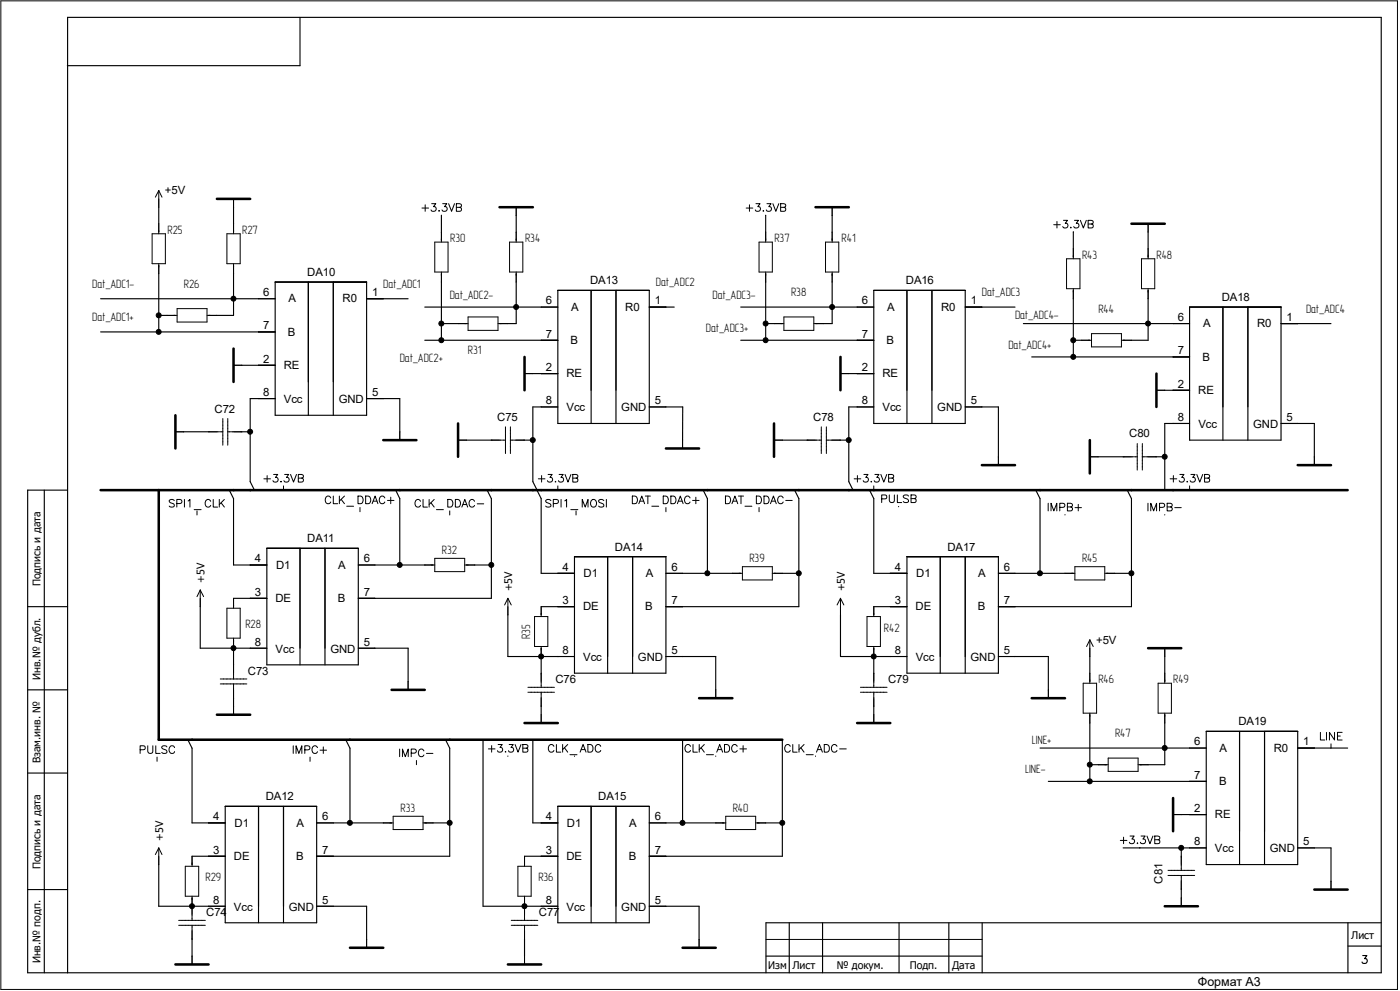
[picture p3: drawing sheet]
<svg xmlns="http://www.w3.org/2000/svg" width="420mm" height="297mm" viewBox="0 0 420 297" stroke-linecap="round" stroke-linejoin="round" font-family="sans-serif">
<g fill="none" stroke="#000" stroke-width=".34">
<path d="M90 5.2v14.5h-69.8M47.6 62.1v5M70.1 62.1v5M132.4 64.6v5M154.9 64.6v5M229.7 64.6v5M249.6 64.6v5M322 69.6v4.9M344.4 69.6v4.9M30.2 89.5h52.3M30.2 99.5h52.3M47.6 82v17.5"/>
<path d="M47.6 94.5h2.5M70.1 82v12.5h-5M82.5 84.5h27.5v40h-27.5zM92.5 84.5v40M100 84.5v40M110 89.5h12.4M127.4 92h39.9M132.4 97h5M132.4 84.5v17.5M154.9 84.5v12.5h-2.5M167.3 87h27.5v39.9h-27.5zM177.3 87v39.9"/>
<path d="M184.8 87v39.9M194.8 92h7.5M222.2 92h39.9M229.7 97h2.5M229.7 84.5v17.5M249.6 84.5v12.5h-2.5M262.1 87h27.5v39.9h-27.5zM272.1 87v39.9M279.6 87v39.9M289.6 92h14.9M307 97h49.9M322 89.5v17.5"/>
<path d="M344.4 89.5v12.5h-5M356.9 92h27.4v39.9h-27.4zM366.9 92v39.9M374.4 92v39.9M384.3 97h15M72.6 109.5h9.9M82.5 119.5h-7.4v24.9l1.2 2.5M110 119.5h9.9v9.9M127.4 102h39.9M159.9 112h7.4M222.2 102h39.9M254.6 112h7.5"/>
<path d="M309.5 107h47.4M322 102h2.5M349.4 117h7.5M55.1 129.4h7.5M72.6 129.4h2.5M139.9 131.9h7.5M157.4 131.9h2.5M167.3 122h-7.4v22.4l2.4 5v22.4h10M194.8 122h10v9.9M234.7 131.9h7.4M252.1 131.9h2.5M262.1 122h-7.5v22.4l1.3 2.5"/>
<path d="M289.6 122h9.9v14.9M329.4 136.9h7.5M346.9 136.9h2.5M356.9 126.9h-7.5v20M384.3 126.9h10v10M13.3 146.9v144.6M20.3 146.9h-12v144.6h406.1v-286.3h-394.1v286.3M68.8 146.9l1.3 2.5v19.9h10M118.7 146.9l1.2 2.5v19.9M146.1 146.9l1.3 2.5v29.9h-39.9M210.9 146.9l1.3 2.5v22.4M238.4 146.9l1.2 2.5v32.4h-39.8"/>
<path d="M260.9 146.9l1.2 2.5v22.4h10M310.7 146.9l1.3 2.5v22.4M338.2 146.9l1.2 2.5v32.4h-39.9M70.1 179.3h10M80.1 164.3h27.4v35h-27.4zM90 164.3v35M97.5 164.3v35M107.5 169.3h19.9M142.4 169.3h5M172.3 166.8h27.5v35h-27.5zM182.3 166.8v35M189.8 166.8v35"/>
<path d="M199.8 171.8h19.9M234.7 171.8h4.9M272.1 166.8h27.4v35h-27.4zM282.1 166.8v35M289.6 166.8v35M299.5 171.8h20M334.4 171.8h5M8.3 181.8h12M60.1 181.8v12.5h20M70.1 194.3v5M107.5 194.3h14.9v10M152.4 184.3v12.5h19.9"/>
<path d="M162.3 181.8h10M162.3 196.8v5M199.8 196.8h14.9v10M252.1 184.3v12.5h20M262.1 196.8v5M262.1 181.8h10M299.5 196.8h15v10M326.9 196.8v5M349.4 196.8v5M8.3 206.8h12M70.1 209.3v2.5M162.3 211.8v2.4"/>
<path d="M262.1 211.8v2.4M326.9 216.7v17.5M349.4 216.7v12.5h-5M361.9 219.2h27.4v39.9h-27.4zM371.9 219.2v39.9M379.3 219.2v39.9M8.3 231.7h12M56.3 221.7l1.3 2.5v22.4h10M103.7 221.7l1.3 2.5v22.4M133.6 221.7l1.3 2.5v32.4h-39.9M144.9 221.7v49.9h22.4M159.9 221.7v24.9h7.4"/>
<path d="M204.8 221.7v24.9M234.7 221.7v34.9h-39.9M312 224.2h49.9M314.5 234.2h47.4M326.9 229.2h2.5M389.3 224.2h15M47.6 259.1v12.5h20M57.6 256.6h10M67.6 241.7h27.4v34.9h-27.4zM77.6 241.7v34.9M85 241.7v34.9M95 246.6h20"/>
<path d="M129.9 246.6h5M157.4 256.6h9.9M167.3 241.7h27.5v34.9h-27.5zM177.3 241.7v34.9M184.8 241.7v34.9M194.8 246.6h19.9M229.7 246.6h5M336.9 254.1h25M354.4 254.1v2.5M354.4 244.1h7.5M389.3 254.1h10v10M8.3 266.6h12"/>
<path d="M95 271.6h15v10M194.8 271.6h14.9v10M236.8 276.6v14.9M246.8 276.6v14.9M269.7 276.6v14.9M284.6 276.6v14.9M294.6 276.6v14.9M354.4 266.6v2.5M404.4 276.6v14.9M414.4 276.6h-184.6v14.9M57.6 281.6v5M157.4 281.6v5"/>
<path d="M229.8 286.6h64.8M404.4 283.5h10M408.8 286.4h1.2l-.6 .9a.79 .79 0 0 1 .7 1.1 .79 .79 0 0 1-1.3 .3l-.2-.4"/>
</g>
<g fill="#000" stroke="#000" stroke-width=".3">
<circle cx="47.6" cy="94.5" r=".74"/>
<circle cx="47.6" cy="99.5" r=".74"/>
<circle cx="70" cy="89.5" r=".74"/>
<circle cx="132.4" cy="97" r=".74"/>
<circle cx="154.8" cy="92" r=".74"/>
<circle cx="229.7" cy="97" r=".74"/>
<circle cx="249.6" cy="92" r=".74"/>
<circle cx="344.4" cy="97" r=".74"/>
<circle cx="132.4" cy="102" r=".74"/>
<circle cx="229.7" cy="102" r=".74"/>
<circle cx="322" cy="107" r=".74"/>
<circle cx="322" cy="102" r=".74"/>
<circle cx="75" cy="129.4" r=".74"/>
<circle cx="159.8" cy="131.9" r=".74"/>
<circle cx="254.6" cy="131.9" r=".74"/>
<circle cx="349.4" cy="136.9" r=".74"/>
<circle cx="119.9" cy="169.3" r=".74"/>
<circle cx="147.4" cy="169.3" r=".74"/>
<circle cx="212.2" cy="171.8" r=".74"/>
<circle cx="239.6" cy="171.8" r=".74"/>
<circle cx="312" cy="171.8" r=".74"/>
<circle cx="339.4" cy="171.8" r=".74"/>
<circle cx="70" cy="194.2" r=".74"/>
<circle cx="162.3" cy="196.7" r=".74"/>
<circle cx="262.1" cy="196.7" r=".74"/>
<circle cx="326.9" cy="234.2" r=".74"/>
<circle cx="326.9" cy="229.2" r=".74"/>
<circle cx="349.4" cy="224.2" r=".74"/>
<circle cx="105" cy="246.6" r=".74"/>
<circle cx="134.9" cy="246.6" r=".74"/>
<circle cx="204.7" cy="246.6" r=".74"/>
<circle cx="234.7" cy="246.6" r=".74"/>
<circle cx="354.4" cy="254.1" r=".74"/>
<circle cx="57.6" cy="271.6" r=".74"/>
<circle cx="157.3" cy="271.6" r=".74"/>
</g>
<g fill="none" stroke="#000" stroke-width=".3">
<path d="M.3 .3h418.9v296.2h-418.9zM47.6 57.1v5M47.6 57.1l1 2M47.6 57.1l-1 2M70.1 59.6v2.5M45.6 70.1h4v8.9h-4zM47.6 67.1v3M47.6 79v3M68.1 70.1h4v8.9h-4zM70.1 67.1v3M70.1 79v3M126.6 62.4h2"/>
<path d="M127.6 61.4v1.9M129.5 61h1.2l-.7 .9a.73 .73 0 0 1 .9 .9 .73 .73 0 0 1-1.1 .5l-.5-.4M130.4 72.6h4v8.9h-4zM131.7 63.1v.2zM132.4 64.5v.1M132.4 69.6v3M132.8 61h1.2l-.6 .9a.73 .73 0 0 1 .8 .9 .73 .73 0 0 1-1.1 .5l-.5-.4M134.6 61l.9 2.3 .9-2.3M136.9 62.1h1M136.9 61l1.4 .3v.6l-.4 .2 .5 .5-.2 .6-1.3 .1zM152.9 72.6h3.9v8.9h-3.9zM154.9 62.1v2.5"/>
<path d="M154.9 69.6v3M223.9 62.4h1.9M224.8 61.4v1.9M226.8 61h1.2l-.7 .9a.73 .73 0 0 1 .8 .9 .73 .73 0 0 1-1 .5l-.5-.4M227.7 72.6h4v8.9h-4zM229 63.1v.2zM229.7 64.5v.1M229.7 69.6v3M230.1 61h1.2l-.7 .9a.73 .73 0 0 1 .8 .9 .73 .73 0 0 1-1 .5l-.5-.4M231.9 61l.8 2.3 .9-2.3M234.2 61l1.4 .3v.6l-.4 .2 .5 .5-.2 .6-1.3 .1zM234.2 62.1h1"/>
<path d="M247.6 72.6h4v8.9h-4zM249.6 62.1v2.5M249.6 69.6v3M316.1 67.4h2M317.1 66.4v1.9M319 66h1.3l-.7 .9a.73 .73 0 0 1 .8 .9 .73 .73 0 0 1-1 .5l-.6-.4M320 77.6h4v8.9h-4zM321.2 68.1v.2zM322 69.4v.2M322 74.5v3.1M322.3 66h1.3l-.7 .9a.73 .73 0 0 1 .8 .9 .73 .73 0 0 1-1 .5l-.6-.4M324.1 66l.9 2.3 .9-2.3"/>
<path d="M326.4 67.1h1M326.4 66l1.5 .3v.6l-.5 .2 .6 .5-.3 .6-1.3 .1zM342.4 77.6h4v8.9h-4zM344.4 67.1v2.5M344.4 74.5v3.1M50.1 94.5h3M53.1 92.5h9v4h-9zM62.1 94.5h3M77.6 89.5h4.9M77.6 99.5h4.9M82.5 84.5h27.5M110 89.5h5"/>
<path d="M132.4 81.5v3M137.4 97h3M140.4 95h9v4h-9zM149.4 97h3M154.9 81.5v3M162.3 92h5M167.3 87h27.5M194.8 92h5M229.7 81.5v3M232.2 97h3M235.2 95h8.9v4h-8.9zM244.1 97h3"/>
<path d="M249.6 81.5v3M257.1 92h5M262.1 87h27.5M289.6 92h5M322 86.5v3M327.4 100h9v4h-9zM344.4 86.5v3M351.9 97h5M356.9 92h27.4M384.3 97h5M70.1 109.5h2.5M77.6 109.5h4.9"/>
<path d="M77.6 119.5h4.9M110 119.5h5M157.4 112h2.5M162.3 112h5M162.3 102h5M252.1 112h2.5M257.1 112h5M257.1 102h5M324.5 102h2.9M336.4 102h3M346.9 117h2.5M351.9 117h5"/>
<path d="M351.9 107h5M52.6 129.4h2.5M62.6 129.4h4.2M66.8 125.4v8M68.3 129.4h4.3M68.3 125.4v8M119.9 129.4v2.5M137.4 131.9h2.5M147.4 131.9h4.2M151.6 127.9v8M153.1 131.9h4.3M153.1 127.9v8"/>
<path d="M162.3 122h5M194.8 122h5M204.8 131.9v2.5M232.2 131.9h2.5M242.1 131.9h4.3M246.4 127.9v8M247.9 131.9h4.2M247.9 127.9v8M257.1 122h5M289.6 122h5M299.5 136.9v2.5M326.9 136.9h2.5"/>
<path d="M336.9 136.9h4.3M341.2 132.9v8M342.7 136.9h4.2M342.7 132.9v8M351.9 126.9h5M384.3 126.9h5M394.3 136.9v2.5M52.3 150a.85 .85 0 0 0-.8-.3 .85 .85 0 0 0-.7 .5l.2 .4 1.1 .4 .2 .3v.4l-.6 .3-.9-.3M53 150.9l1.4-.1 .2-.3-.2-.7-1.4-.1v2.3M55.3 149.7v2.3M56.4 150.2l.6-.5v2.3M58.3 152.7h2"/>
<path d="M59.1 153.1v1.2M63.2 150.2a.85 .85 0 0 0-1-.5 .85 .85 0 0 0-.6 .9v.5a.86 .86 0 0 0 .6 .9 .86 .86 0 0 0 1-.5M64 149.7v2.3h1.3M65.8 149.7v2.3M66.3 150.7l1 1.3M67.3 149.7l-1.5 1.5M79.2 143.5h2M80.1 142.5v2M82.1 142.2h1.2l-.7 .9a.73 .73 0 0 1 .9 .8 .73 .73 0 0 1-1.1 .6l-.5-.4M84.3 144.3v.2zM85 145.6v1.3M85.4 142.2h1.2l-.7 .9a.73 .73 0 0 1 .9 .8 .73 .73 0 0 1-1.1 .6l-.5-.4"/>
<path d="M87.2 142.2l.9 2.3 .8-2.3M89.5 142.2l1.4 .2v.7l-.4 .2 .5 .4-.2 .7-1.3 .1zM89.5 143.3h1M99.2 149.2a.85 .85 0 0 0-.9-.5 .85 .85 0 0 0-.7 .9v.5a.86 .86 0 0 0 .7 .9 .86 .86 0 0 0 .9-.5M100 148.7v2.3h1.3M101.8 148.7v2.3M102.4 149.7l.9 1.3M103.3 148.7l-1.5 1.5M104 151.7h2.1M107.4 148.7h.8a1.22 1.22 0 0 1 .8 1.1 1.22 1.22 0 0 1-.8 1.2h-.8zM108 152.1v1.3M109.7 148.7h.7a1.22 1.22 0 0 1 .8 1.1 1.22 1.22 0 0 1-.8 1.2h-.7z"/>
<path d="M111.6 151l.9-2.3 .9 2.3M112 150.2h1.1M115.4 149.2a.85 .85 0 0 0-.9-.5 .85 .85 0 0 0-.7 .9v.5a.86 .86 0 0 0 .7 .9 .86 .86 0 0 0 .9-.5M116.2 150h2M117.2 149v2M126.2 150.2a.85 .85 0 0 0-1-.5 .85 .85 0 0 0-.7 .9v.5a.86 .86 0 0 0 .7 .9 .86 .86 0 0 0 1-.5M126.9 149.7v2.3h1.3M128.7 149.7v2.3M129.3 150.7l1 1.3M130.3 149.7l-1.6 1.5M130.9 152.7h2.1M134.3 149.7h.8a1.22 1.22 0 0 1 .8 1.1 1.22 1.22 0 0 1-.8 1.2h-.8z"/>
<path d="M134.9 153.1v1.2M136.6 149.7h.8a1.22 1.22 0 0 1 .8 1.1 1.22 1.22 0 0 1-.8 1.2h-.8zM138.6 152l.8-2.3 .9 2.3M138.9 151.2h1.1M142.4 150.2a.85 .85 0 0 0-1-.5 .85 .85 0 0 0-.7 .9v.5a.86 .86 0 0 0 .7 .9 .86 .86 0 0 0 1-.5M143.2 151h1.9M161.5 143.5h2M162.5 142.5v2M164.4 142.2h1.3l-.7 .9a.73 .73 0 0 1 .8 .8 .73 .73 0 0 1-1 .6l-.6-.4M165.3 150a.88 .88 0 0 0-.9-.3 .88 .88 0 0 0-.7 .5l.2 .4 1.1 .4 .3 .3v.4l-.6 .3-1-.3M166 150.9l1.3-.1 .2-.3-.1-.6-1.4-.2v2.3M166.6 144.3v.2z"/>
<path d="M167.3 145.6v1.3M167.7 142.2h1.3l-.7 .9a.73 .73 0 0 1 .8 .8 .73 .73 0 0 1-1 .6l-.6-.4M168.3 149.7v2.3M169.4 150.1l.6-.4v2.3M169.5 142.2l.9 2.3 .9-2.3M171.2 152.7h2.2M171.8 143.3h1M171.8 142.2l1.5 .2v.7l-.5 .2 .6 .4-.3 .7-1.3 .1zM172.8 153.1v1.2M174.7 152v-2.3l.9 2.3 .8-2.3v2.3M177.4 150a.97 .97 0 0 1 1.2-.1 .97 .97 0 0 1 .3 1.2 .89 .89 0 0 1-.8 .9 .89 .89 0 0 1-.9-.9zM181.1 150a.88 .88 0 0 0-.8-.3 .88 .88 0 0 0-.7 .5l.2 .4 1.1 .4 .2 .3v.4l-.5 .3-1-.3"/>
<path d="M181.9 149.7v2.3M189.7 148.7h.8a1.22 1.22 0 0 1 .7 1.1 1.22 1.22 0 0 1-.7 1.2h-.8zM191.6 151l.9-2.3 .9 2.3M192 150.2h1.1M193.6 148.7h1.5M194.4 148.7v2.3M195.5 151.7h2.1M199 148.7h.7a1.22 1.22 0 0 1 .8 1.1 1.22 1.22 0 0 1-.8 1.2h-.7zM199.8 152.1v1.3M201.3 148.7h.7a1.22 1.22 0 0 1 .8 1.1 1.22 1.22 0 0 1-.8 1.2h-.7zM203.2 151l.9-2.3 .8 2.3M203.5 150.2h1.1"/>
<path d="M207 149.2a.85 .85 0 0 0-1-.5 .85 .85 0 0 0-.6 .9v.5a.86 .86 0 0 0 .6 .9 .86 .86 0 0 0 1-.5M207.8 150h1.9M208.7 149v2M217.6 148.7h.8a1.22 1.22 0 0 1 .8 1.1 1.22 1.22 0 0 1-.8 1.2h-.8zM219.6 151l.9-2.3 .8 2.3M219.9 150.2h1.1M221.5 148.7h1.6M222.3 148.7v2.3M223.5 151.7h2.1M226.9 148.7h.8a1.22 1.22 0 0 1 .8 1.1 1.22 1.22 0 0 1-.8 1.2h-.8zM227.7 152.1v1.3M229.2 148.7h.8a1.22 1.22 0 0 1 .7 1.1 1.22 1.22 0 0 1-.7 1.2h-.8z"/>
<path d="M231.1 151l.9-2.3 .9 2.3M231.5 150.2h1.1M234.9 149.2a.85 .85 0 0 0-.9-.5 .85 .85 0 0 0-.7 .9v.5a.86 .86 0 0 0 .7 .9 .86 .86 0 0 0 .9-.5M235.7 150h2M256.2 143.5h2M257.2 142.5v2M259.2 142.2h1.2l-.7 .9a.73 .73 0 0 1 .8 .8 .73 .73 0 0 1-1 .6l-.5-.4M261.4 144.3v.2zM262.1 145.6v1.3M262.5 142.2h1.2l-.7 .9a.73 .73 0 0 1 .8 .8 .73 .73 0 0 1-1 .6l-.5-.4M264.2 142.2l.9 2.3 .9-2.3M264.5 149.5l1.3-.1 .2-.3-.1-.6-1.4-.2v2.3"/>
<path d="M266.6 142.2l1.4 .2v.7l-.5 .2 .6 .4-.2 .7-1.3 .1zM266.6 143.3h.9M266.8 148.3v1.7a.77 .77 0 0 0 .7 .6 .77 .77 0 0 0 .8-.6v-1.7M269.2 148.3v2.3h1.3M269.6 151.8v.1M272.5 148.7a.88 .88 0 0 0-.8-.4 .88 .88 0 0 0-.7 .6l.2 .3 1.1 .4 .2 .4v.3l-.5 .3-1-.3M273.3 149.4h1M273.3 148.3l1.4 .2v.7l-.4 .2 .5 .5-.2 .6-1.3 .1zM314.5 150.8v2.3M315.3 153.1v-2.3l.8 2.3 .9-2.3v2.3M317.9 152.1l1.3-.2 .2-.3-.1-.6-1.4-.2v2.3M319.5 154.2v.1"/>
<path d="M320.2 151.9h1M320.2 150.8l1.4 .2 .1 .5-.5 .4 .5 .5-.2 .6-1.3 .1zM322.5 152.1h1.9M323.5 151.2v1.9M344.4 150.8v2.3M345.2 153.1v-2.3l.9 2.3 .9-2.3v2.3M347.9 152.1l1.3-.2 .2-.3-.2-.6-1.3-.2v2.3M349.4 154.2v.1M350.1 151.9h1M350.1 150.8l1.4 .2 .2 .5-.6 .4 .6 .5-.2 .6-1.4 .1zM351 143.5h2M352 142.5v2"/>
<path d="M352.4 152.1h2M353.9 142.2h1.3l-.7 .9a.73 .73 0 0 1 .8 .8 .73 .73 0 0 1-1 .6l-.6-.4M356.2 144.3v.2zM356.9 145.6v1.3M357.3 142.2h1.2l-.7 .9a.73 .73 0 0 1 .8 .8 .73 .73 0 0 1-1 .6l-.6-.4M359 142.2l.9 2.3 .9-2.3M361.4 143.3h.9M361.4 142.2l1.4 .2v.7l-.5 .2 .6 .4-.2 .7-1.3 .1zM60.1 176.8v5M60.1 176.8l1 2M60.1 176.8l-1 2M70.1 179.3v3"/>
<path d="M75.1 169.3h5M75.1 179.3h5M80.1 164.3h27.4M107.5 169.3h5M107.5 179.3h5M127.4 169.3h3M130.4 167.3h9v4h-9zM139.4 169.3h3M152.4 179.3v5M152.4 179.3l1 2M152.4 179.3l-1 2M167.3 171.8h5"/>
<path d="M172.3 166.8h27.5M199.8 171.8h5M219.7 171.8h3M222.7 169.8h9v4h-9zM231.7 171.8h3M252.1 179.3v5M252.1 179.3l1.1 2M252.1 179.3l-1 2M267.1 171.8h5M272.1 166.8h27.4M299.5 171.8h5M319.5 171.8h3"/>
<path d="M322.5 169.8h8.9v4h-8.9zM331.4 171.8h3M68.1 182.3h4v9h-4zM70.1 191.3v3M70.1 199.3v4.2M75.1 194.3h5M107.5 194.3h5M160.4 184.8h3.9v9h-3.9zM162.3 181.8v3M162.3 193.8v3M167.3 196.8h5M167.3 181.8h5"/>
<path d="M199.8 196.8h5M199.8 181.8h5M260.1 184.8h4v9h-4zM262.1 181.8v3M262.1 193.8v3M267.1 196.8h5M267.1 181.8h5M299.5 196.8h5M299.5 181.8h5M326.9 191.8v5M326.9 191.8l1.1 2M326.9 191.8l-.9 2"/>
<path d="M349.4 194.3v2.5M66.1 205h7.9M66.1 203.5h7.9M70.1 205v4.3M70.1 211.8v2.4M122.4 204.3v2.5M158.4 207.5h7.9M158.4 206h7.9M162.3 201.8v4.2M162.3 207.5v4.3M162.3 214.2v2.5M214.7 206.8v2.5"/>
<path d="M258.1 207.5h8M258.1 206h8M262.1 201.8v4.2M262.1 207.5v4.3M262.1 214.2v2.5M314.5 206.8v2.5M325 204.8h4v8.9h-4zM326.9 201.8v3M326.9 213.7v3M347.4 204.8h4v8.9h-4zM349.4 201.8v3M349.4 213.7v3"/>
<path d="M361.9 219.2h27.4M396.1 219.5v2.3h1.3M397.9 219.5v2.3M400.3 219.5v2.3l-1.5-2.3v2.3M402.6 219.5h-1.4v2.3h1.4M42 224.7l1.3-.1 .3-.3-.1-.6-1.5-.2v2.3M44.3 223.5v1.7a.77 .77 0 0 0 .8 .6 .77 .77 0 0 0 .7-.6v-1.7M46.7 223.5v2.3h1.3M47.1 226.9v1.3M50.1 223.9a.88 .88 0 0 0-.9-.4 .88 .88 0 0 0-.7 .6l.3 .3 1.1 .4 .2 .4v.3l-.6 .3-1-.3M52.4 224.1a.85 .85 0 0 0-1-.6 .85 .85 0 0 0-.7 .9 .97 .97 0 0 0 .3 1.2 .97 .97 0 0 0 1.3-.1l.1-.2M88 223.5v2.3"/>
<path d="M88.8 225.8v-2.3l.9 2.3 .9-2.3v2.3M91.4 224.7l1.4-.1 .2-.3-.2-.6-1.4-.2v2.3M93 226.9v1.3M95.2 224.1a.85 .85 0 0 0-.9-.6 .85 .85 0 0 0-.7 .9v.6a.86 .86 0 0 0 .7 .8 .86 .86 0 0 0 .9-.5M96 224.8h2M97 223.9v1.9M119.9 224.5v2.3M120.7 226.8v-2.3l.9 2.3 .9-2.3v2.3M123.4 225.7l1.3-.1 .2-.3-.1-.6-1.4-.2v2.3M124.9 227.9v1.3M127.2 225a.85 .85 0 0 0-1-.5 .85 .85 0 0 0-.7 .9v.5a.86 .86 0 0 0 .7 .9 .86 .86 0 0 0 1-.5M127.9 225.8h2"/>
<path d="M146.5 224.5h2M147.5 223.5v1.9M149.4 223.1h1.3l-.7 .9a.73 .73 0 0 1 .8 .9 .73 .73 0 0 1-1 .5l-.6-.4M151.6 225.2v.2zM152.4 226.6v.1M152.7 223.1h1.3l-.7 .9a.73 .73 0 0 1 .8 .9 .73 .73 0 0 1-1 .5l-.6-.4M154.5 223.1l.9 2.3 .9-2.3M156.8 223.1l1.5 .3v.6l-.5 .2 .6 .5-.2 .6-1.4 .1zM156.8 224.2h1M166.2 223.7a.85 .85 0 0 0-1-.6 .85 .85 0 0 0-.7 .9 .97 .97 0 0 0 .3 1.3 .97 .97 0 0 0 1.3-.2l.1-.2M166.9 223.1v2.3h1.3M168.8 223.1v2.3"/>
<path d="M169.3 224.1l1 1.3M170.3 223.1l-1.5 1.6M171 226.2h2.1M172.3 226.6v.1M174 225.4l.9-2.3 .9 2.3M174.4 224.7h1.1M176.4 223.1h.7a1.22 1.22 0 0 1 .8 1.2 1.22 1.22 0 0 1-.8 1.1h-.7zM180.2 223.7a.85 .85 0 0 0-1-.6 .85 .85 0 0 0-.6 .9 .97 .97 0 0 0 .3 1.3 .97 .97 0 0 0 1.2-.2l.1-.2M207.1 223.7a.85 .85 0 0 0-.9-.6 .85 .85 0 0 0-.7 .9 .97 .97 0 0 0 .3 1.3 .97 .97 0 0 0 1.3-.2v-.2M207.9 223.1v2.3h1.3M209.8 223.1v2.3M210.3 224.1l1 1.3"/>
<path d="M211.3 223.1l-1.5 1.6M211.9 226.2h2.1M214.7 226.6v.1M215 225.4l.9-2.3 .9 2.3M215.3 224.7h1.2M217.3 223.1h.8a1.22 1.22 0 0 1 .8 1.2 1.22 1.22 0 0 1-.8 1.1h-.8zM221.1 223.7a.85 .85 0 0 0-.9-.6 .85 .85 0 0 0-.7 .9 .97 .97 0 0 0 .3 1.3 .97 .97 0 0 0 1.3-.2v-.2M222 224.5h1.9M222.9 223.5v1.9M237.1 223.7a.85 .85 0 0 0-1-.6 .85 .85 0 0 0-.7 .9 .97 .97 0 0 0 .3 1.3 .97 .97 0 0 0 1.3-.2l.1-.2M237.8 223.1v2.3h1.3M239.7 223.1v2.3"/>
<path d="M240.2 224.1l1 1.3M241.2 223.1l-1.5 1.6M241.9 226.2h2.1M244.6 226.6v.1M244.9 225.4l.9-2.3 .9 2.3M245.3 224.7h1.1M247.3 223.1h.7a1.22 1.22 0 0 1 .8 1.2 1.22 1.22 0 0 1-.8 1.1h-.7zM251.1 223.7a.85 .85 0 0 0-1-.6 .85 .85 0 0 0-.7 .9 .97 .97 0 0 0 .3 1.3 .97 .97 0 0 0 1.3-.2l.1-.2M251.9 224.5h2M329.4 229.2h3M332.4 227.2h9v4h-9zM341.4 229.2h3"/>
<path d="M356.9 224.2h5M356.9 234.2h5M389.3 224.2h5M399.3 222.9v1.3M401.2 220.6h.9M47.6 254.1v5M47.6 254.1l1 2M47.6 254.1l-1 2M55.6 259.6h4v9h-4zM57.6 256.6v3M62.6 246.6h5M62.6 256.6h5"/>
<path d="M67.6 241.7h27.4M95 246.6h5M95 256.6h5M115 246.6h2.9M117.9 244.6h9v4h-9zM126.9 246.6h3M155.4 259.6h3.9v9h-3.9zM157.4 256.6v3M162.3 246.6h5M162.3 256.6h5M167.3 241.7h27.5M194.8 246.6h5"/>
<path d="M194.8 256.6h5M214.7 246.6h3M217.7 244.6h9v4h-9zM226.7 246.6h3M336.1 251.9h2M337.1 250.9v2M339 250.6h1.2l-.6 .9a.73 .73 0 0 1 .8 .8 .73 .73 0 0 1-1.1 .6l-.5-.5M341.2 252.6v.3zM341.9 254v.1M342.3 250.6h1.2l-.6 .9a.73 .73 0 0 1 .8 .8 .73 .73 0 0 1-1.1 .6l-.5-.5M344.1 250.6l.9 2.3 .9-2.3M346.4 251.7h1"/>
<path d="M346.4 250.6l1.5 .2v.7l-.5 .2 .5 .4-.2 .7-1.3 .1zM351.9 244.1h2.5M354.4 256.6v4.3M356.9 244.1h5M356.9 254.1h5M389.3 254.1h5M53.6 277.3h8M53.6 275.8h8M57.6 268.6v7.2M57.6 277.3v4.3M62.6 271.6h5M95 271.6h5"/>
<path d="M153.4 277.3h7.9M153.4 275.8h7.9M157.4 268.6v7.2M157.4 277.3v4.3M162.3 271.6h5M194.8 271.6h5M350.4 262.4h8M350.4 260.9h8M354.4 262.4v4.2M354.4 269.1v2.5M399.3 264.1v2.5M57.6 286.6v2.5"/>
<path d="M110 281.6v2.5M157.4 286.6v2.5M209.7 281.6v2.5M229.8 281.6h64.8"/>
</g>
<g fill="none" stroke="#000" stroke-width=".76">
<path d="M65.1 59.6h10M149.9 62.1h10M244.6 62.1h10M339.4 67.1h10M70.1 104.5v10M157.4 107v10M252.1 107v10M346.9 112v10M52.6 124.5v9.9M115 131.9h9.9M137.4 126.9v10M199.8 134.4h9.9"/>
<path d="M232.2 126.9v10M294.6 139.4h9.9M326.9 131.9v10M389.3 139.4h10M30.2 146.9h374.1M47.6 146.9v74.8h187.1M344.4 194.3h10M65.1 214.2h10M117.5 206.8h9.9M157.4 216.7h9.9M209.7 209.3h10M257.1 216.7h10"/>
<path d="M309.5 209.3h10M351.9 239.2v9.9M349.4 271.6h10M394.3 266.6h10M52.6 289.1h10M105 284.1h10M152.4 289.1h9.9M204.8 284.1h9.9"/>
</g>
<text font-size="3.8" x="359.4" y="295.7">Формат А3</text>
<g font-size="3.6">
<text x="50.2" y="70.1">R25</text>
<text x="72.6" y="70.1">R27</text>
<text x="135" y="72.6">R30</text>
<text x="157.5" y="72.6">R34</text>
<text x="232.3" y="72.6">R37</text>
<text x="252.5" y="72.6">R41</text>
<text x="324.6" y="77.6">R43</text>
<text x="347" y="77.6">R48</text>
<text x="27.7" y="86.2">Dat_ADC1-</text>
<text x="55.2" y="86.2">R26</text>
<text x="115" y="86.2">Dat_ADC1</text>
<text x="134.9" y="89.7">Dat_ADC2-</text>
<text x="196.8" y="85.7">Dat_ADC2</text>
<text x="213.7" y="89.7">Dat_ADC3-</text>
<text x="237.3" y="88.7">R38</text>
<text x="294.6" y="88.7">Dat_ADC3</text>
<text x="304.5" y="95.7">Dat_ADC4-</text>
<text x="329.5" y="93.7">R44</text>
<text x="391.8" y="93.7">Dat_ADC4</text>
<text x="27.7" y="96.1">Dat_ADC1+</text>
<text x="211.8" y="99.7">Dat_ADC3+</text>
<text x="140.3" y="106.1">R31</text>
<text x="302.5" y="104.6">Dat_ADC4+</text>
<text x="119.9" y="108.6">Dat_ADC2+</text>
<text x="132.6" y="166">R32</text>
<text x="224.8" y="168.5">R39</text>
<text x="324.6" y="168.5">R45</text>
<text x="73.6" y="188.3">R28</text>
<text x="159.1" y="191.6" transform="rotate(-90 159.1 191.6)">R35</text>
<text x="265.2" y="189.3">R42</text>
<text x="329.5" y="204.8">R46</text>
<text x="352" y="204.8">R49</text>
<text x="334.5" y="220.9">R47</text>
<text x="309.5" y="222.8">LINE+</text>
<text x="307.5" y="231.8">LINE-</text>
<text x="120.2" y="243.3">R33</text>
<text x="219.8" y="243.3">R40</text>
<text x="61.6" y="264.2">R29</text>
<text x="161.5" y="264.2">R36</text>
</g>
<g font-size="3.4">
<text x="49.5" y="58.3">+5V</text>
<text x="92.2" y="82.7">DA10</text>
<text x="79" y="88.7">6</text>
<text x="111.6" y="88.7">1</text>
<text x="177" y="85.2">DA13</text>
<text x="271.7" y="85.2">DA16</text>
<text x="86.5" y="90.6">A</text>
<text x="102.8" y="90.6">R0</text>
<text x="163.7" y="91.2">6</text>
<text x="171.3" y="93.1">A</text>
<text x="187.6" y="93.1">R0</text>
<text x="196.4" y="91.2">1</text>
<text x="258.5" y="91.2">6</text>
<text x="266.1" y="93.1">A</text>
<text x="282.3" y="93.1">R0</text>
<text x="291.2" y="91.2">1</text>
<text x="366.5" y="90.2">DA18</text>
<text x="79" y="98.7">7</text>
<text x="86.4" y="100.6">B</text>
<text x="163.7" y="101.2">7</text>
<text x="258.5" y="101.2">7</text>
<text x="353.3" y="96.2">6</text>
<text x="360.9" y="98.1">A</text>
<text x="377.1" y="98.1">R0</text>
<text x="386" y="96.2">1</text>
<text x="171.2" y="103.1">B</text>
<text x="265.9" y="103.1">B</text>
<text x="353.3" y="106.2">7</text>
<text x="79" y="108.7">2</text>
<text x="85.1" y="110.6">RE</text>
<text x="163.7" y="111.2">2</text>
<text x="169.9" y="113.1">RE</text>
<text x="258.5" y="111.2">2</text>
<text x="264.7" y="113.1">RE</text>
<text x="360.7" y="108.1">B</text>
<text x="79" y="118.7">8</text>
<text x="111.6" y="118.7">5</text>
<text x="353.3" y="116.2">2</text>
<text x="359.5" y="118.1">RE</text>
<text x="64.4" y="123.7">C72</text>
<text x="85.2" y="120.8">Vcc</text>
<text x="101.6" y="120.8">GND</text>
<text x="163.7" y="121.2">8</text>
<text x="170" y="123.3">Vcc</text>
<text x="186.4" y="123.3">GND</text>
<text x="196.4" y="121.2">5</text>
<text x="258.5" y="121.2">8</text>
<text x="264.8" y="123.3">Vcc</text>
<text x="281.2" y="123.3">GND</text>
<text x="291.2" y="121.2">5</text>
<text x="149.2" y="126.1">C75</text>
<text x="244" y="126.1">C78</text>
<text x="338.8" y="131.1">C80</text>
<text x="353.3" y="126.1">8</text>
<text x="359.5" y="128.3">Vcc</text>
<text x="375.9" y="128.3">GND</text>
<text x="386" y="126.1">5</text>
<text x="92.2" y="162.6">DA11</text>
<text x="184.4" y="165">DA14</text>
<text x="284.2" y="165">DA17</text>
<text x="76.5" y="168.5">4</text>
<text x="82.8" y="170.5">D1</text>
<text x="101.5" y="170.5">A</text>
<text x="109.1" y="168.5">6</text>
<text x="168.7" y="171">4</text>
<text x="175.1" y="173">D1</text>
<text x="193.7" y="173">A</text>
<text x="201.4" y="171">6</text>
<text x="268.5" y="171">4</text>
<text x="274.9" y="173">D1</text>
<text x="293.5" y="173">A</text>
<text x="301.2" y="171">6</text>
<text x="76.5" y="178.5">3</text>
<text x="109.1" y="178.5">7</text>
<text x="82.6" y="180.4">DE</text>
<text x="101.3" y="180.4">B</text>
<text x="168.7" y="181">3</text>
<text x="174.9" y="182.9">DE</text>
<text x="193.6" y="182.9">B</text>
<text x="201.4" y="181">7</text>
<text x="268.5" y="181">3</text>
<text x="274.7" y="182.9">DE</text>
<text x="293.4" y="182.9">B</text>
<text x="301.2" y="181">7</text>
<text x="76.5" y="193.5">8</text>
<text x="82.7" y="195.7">Vcc</text>
<text x="99.1" y="195.7">GND</text>
<text x="109.1" y="193.5">5</text>
<text x="168.7" y="196">8</text>
<text x="201.4" y="196">5</text>
<text x="268.5" y="196">8</text>
<text x="301.2" y="196">5</text>
<text x="328.8" y="192.9">+5V</text>
<text x="74.4" y="202.3">C73</text>
<text x="175" y="198.1">Vcc</text>
<text x="191.4" y="198.1">GND</text>
<text x="274.7" y="198.1">Vcc</text>
<text x="291.1" y="198.1">GND</text>
<text x="166.6" y="204.8">C76</text>
<text x="266.4" y="204.8">C79</text>
<text x="371.5" y="217.4">DA19</text>
<text x="358.3" y="223.4">6</text>
<text x="365.8" y="225.3">A</text>
<text x="382.1" y="225.3">R0</text>
<text x="390.9" y="223.4">1</text>
<text x="358.3" y="233.4">7</text>
<text x="79.7" y="239.9">DA12</text>
<text x="179.5" y="239.9">DA15</text>
<text x="365.7" y="235.3">B</text>
<text x="64" y="245.8">4</text>
<text x="96.6" y="245.8">6</text>
<text x="163.7" y="245.8">4</text>
<text x="196.4" y="245.8">6</text>
<text x="358.3" y="243.3">2</text>
<text x="364.4" y="245.3">RE</text>
<text x="70.4" y="247.8">D1</text>
<text x="89" y="247.8">A</text>
<text x="170.1" y="247.8">D1</text>
<text x="188.8" y="247.8">A</text>
<text x="64" y="255.8">3</text>
<text x="70.1" y="257.8">DE</text>
<text x="88.9" y="257.8">B</text>
<text x="96.6" y="255.8">7</text>
<text x="163.7" y="255.8">3</text>
<text x="169.9" y="257.8">DE</text>
<text x="188.6" y="257.8">B</text>
<text x="196.4" y="255.8">7</text>
<text x="358.3" y="253.3">8</text>
<text x="364.5" y="255.5">Vcc</text>
<text x="380.9" y="255.5">GND</text>
<text x="390.9" y="253.3">5</text>
<text x="348.7" y="264.8" transform="rotate(-90 348.7 264.8)">C81</text>
<text x="61.9" y="274.7">C74</text>
<text x="64" y="270.8">8</text>
<text x="70.2" y="273">Vcc</text>
<text x="86.6" y="273">GND</text>
<text x="96.6" y="270.8">5</text>
<text x="161.7" y="274.7">C77</text>
<text x="163.7" y="270.8">8</text>
<text x="170" y="273">Vcc</text>
<text x="186.4" y="273">GND</text>
<text x="196.4" y="270.8">5</text>
</g>
<g font-size="3.2">
<text x="12.1" y="175.8" transform="rotate(-90 12.1 175.8)">Подпись и дата</text>
<text x="61.4" y="174.7" transform="rotate(-90 61.4 174.7)">+5V</text>
<text x="153.7" y="177.2" transform="rotate(-90 153.7 177.2)">+5V</text>
<text x="253.5" y="177.2" transform="rotate(-90 253.5 177.2)">+5V</text>
<text x="12.1" y="203.9" transform="rotate(-90 12.1 203.9)">Инв.№ дубл.</text>
<text x="12.1" y="228.7" transform="rotate(-90 12.1 228.7)">Взам.инв. №</text>
<text x="48.9" y="252" transform="rotate(-90 48.9 252)">+5V</text>
<text x="12.1" y="260.6" transform="rotate(-90 12.1 260.6)">Подпись и дата</text>
<text x="405.4" y="281.3">Лист</text>
<text x="12.1" y="288.8" transform="rotate(-90 12.1 288.8)">Инв.№ подп.</text>
<text x="230.5" y="290.3">Изм Лист</text>
<text x="251" y="290.3">№ докум.</text>
<text x="272.9" y="290.3">Подп.</text>
<text x="285.6" y="290.3">Дата</text>
</g>
</svg>
